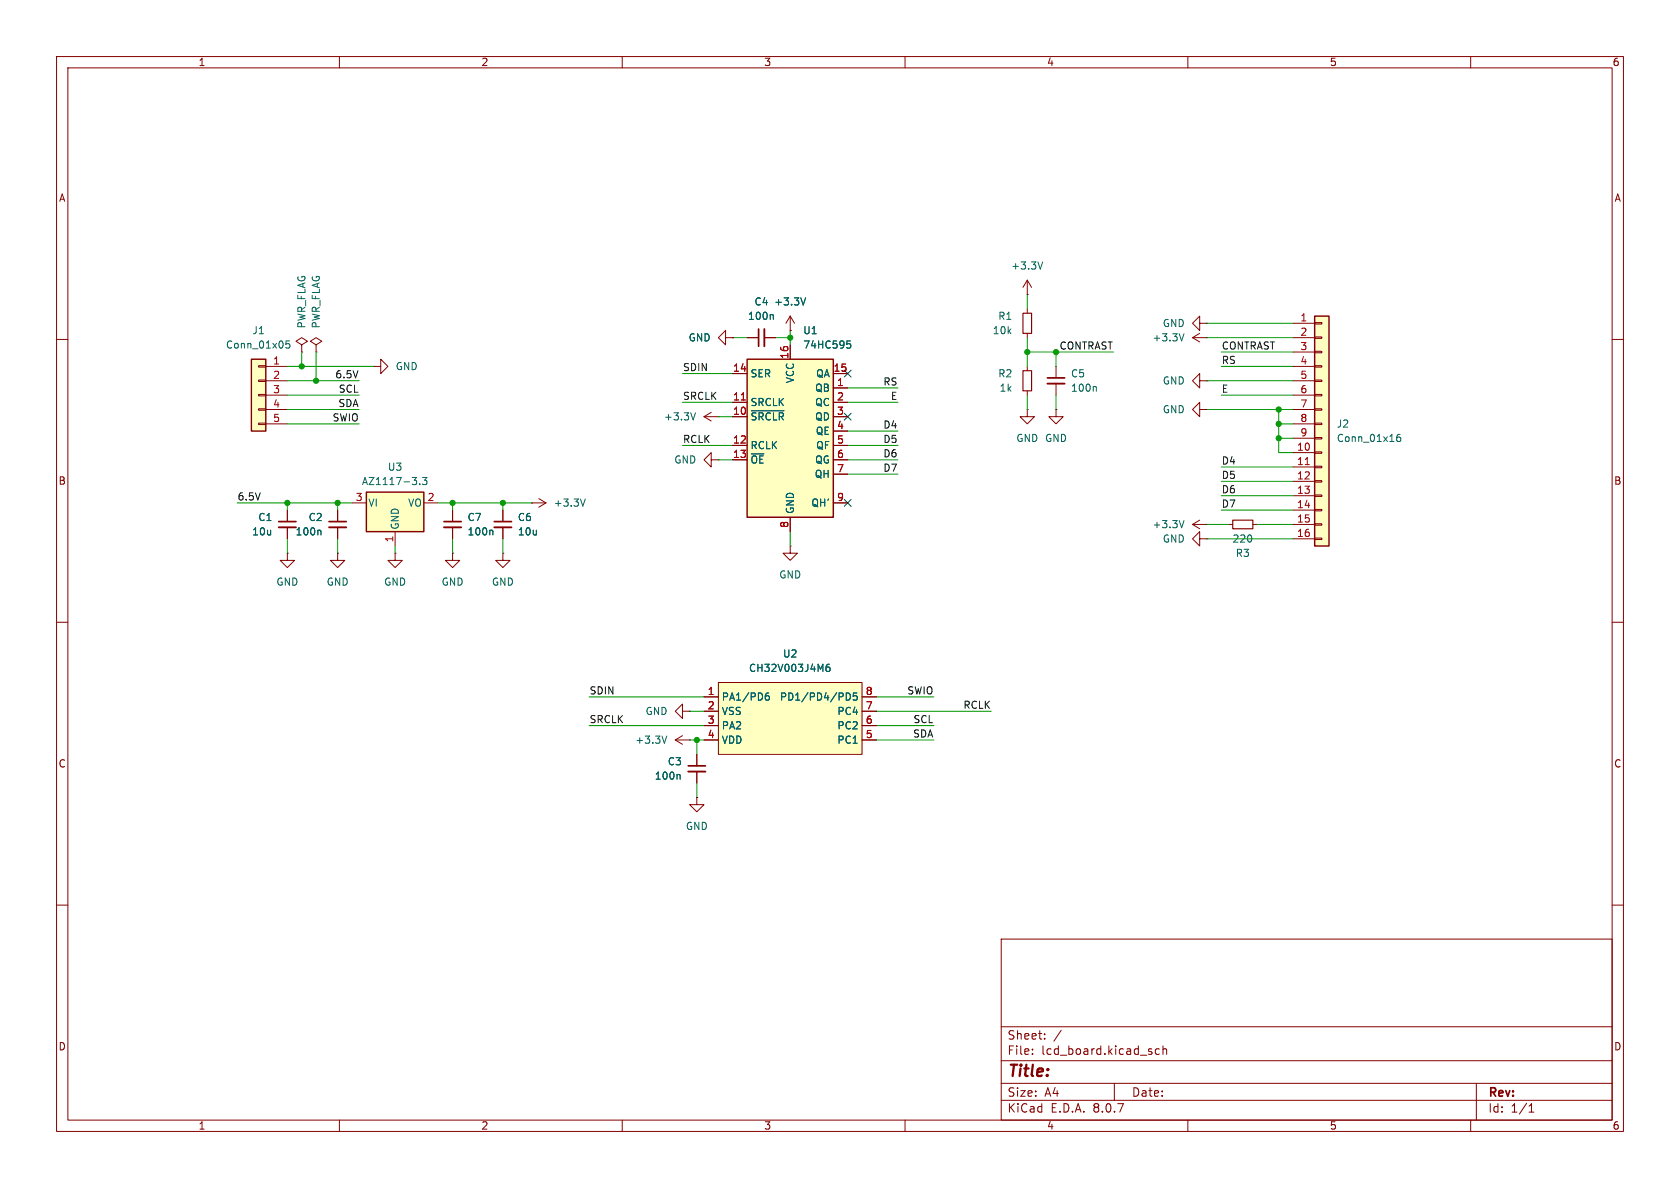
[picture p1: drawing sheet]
<svg xmlns="http://www.w3.org/2000/svg" width="297mm" height="210mm" viewBox="0 0 297 210" stroke-linecap="round" stroke-linejoin="round" font-family="sans-serif">
<g fill="none" stroke="#840000" stroke-width=".18">
<path d="M10 10h277v190h-277zM12 12h273v186h-273zM60 10v2M110 10v2M160 10v2M210 10v2M260 10v2M10 60h2M285 60h2M10 110h2M285 110h2M10 160h2"/>
<path d="M177 166h108v32h-108zM285 160h2M60 198v2M110 198v2M160 198v2M177 194.5h108M177 191.5h108M177 187.5h108M177 181.5h108M182.5 186.3v.1M182.5 185.5v.1M184.7 183.6v.1"/>
<path d="M184.7 182.8v.1M187.6 182.1l-1.3 2M197 191.5v3M205 185.5l-.5-.1-.3 .3v.4l.2 .2h.6M205.6 185.5l.2-.1 .4 .1v.9M205.6 184.9v1.5M210 198v2M260 198v2M261 191.5v6.5M270.3 196.6h.9M270.3 195.5l.4-.4v1.5"/>
</g>
<path d="M132.1 63.5h15.2v27.9h-15.2z" fill="#ffffc2"/>
<path d="M132.1 63.5h15.2v27.9h-15.2z" fill="none" stroke="#840000" stroke-width=".25"/>
<g fill="none" stroke="#840000" stroke-width=".18">
<path d="M66 64.8h1.3v-1.3l1.3 1.3-1.3 1.2v-1.2M66 64.8h.1M129.5 73.7h2.6M129.5 71.1h2.6M129.5 78.7h2.6M129.5 66h2.6M139.7 61v2.5M147.3 68.6h2.6M147.3 73.7h2.6M147.3 71.1h2.6M147.3 78.7h2.6M147.3 66h2.6"/>
<path d="M147.3 76.2h2.6M129.5 81.3h2.6M139.7 91.4v2.6M147.3 81.3h2.6M147.3 83.8h2.6M147.3 88.9h2.6M119.4 130.8l1.2 .8M119.4 130.8h2.5M120.6 125.7v-1.2l-1.2 1.2 1.2 1.3v-1.3h1.3M120.6 130l-1.2 .8M121.9 130.8h.1M121.9 125.7h.1"/>
</g>
<path d="M132.8 72.6h5.8M149.7 60.3h.7M149.9 60.8h.3l.2 .2-.1 .5h-.4M117.9 130.1l-.4 1.3" fill="none" stroke="#006464" stroke-width=".18"/>
<path d="M131.1 70.7h.7" fill="none" stroke="#a90000" stroke-width=".18"/>
<path d="M232.4 55.9h2.5v40.6h-2.5z" fill="#ffffc2"/>
<g fill="none" stroke="#840000" stroke-width=".18">
<path d="M128.3 59.7v-1.3l-1.3 1.3 1.3 1.3v-1.3h1.2M129.5 59.7h.1M132.1 59.7h2M135.1 59.7h2.1M139.7 58.4h.1M139.7 55.9l-.8 1.3M139.7 55.9v2.5M139.7 55.9l.8 1.3M181.6 52.1h.1M181.6 49.5v2.6M181.6 54.6v.8M181.6 58.9v.8"/>
<path d="M181.6 49.5l-.8 1.3M181.6 49.5l.8 1.3M228.6 57.2h3.8M228.6 59.7h3.8M232.4 59.6h1.3v.2h-1.3zM232.4 57h1.3v.3h-1.3zM228.6 62.2h3.8M228.6 64.8h3.8M228.6 67.3h3.8M228.6 69.9h3.8M228.6 72.4h3.8M228.6 74.9h3.8"/>
<path d="M228.6 77.5h3.8M232.4 79.9h1.3v.2h-1.3zM232.4 77.3h1.3v.3h-1.3zM232.4 74.8h1.3v.3h-1.3zM232.4 72.3h1.3v.2h-1.3zM232.4 69.7h1.3v.3h-1.3zM232.4 67.2h1.3v.2h-1.3zM232.4 64.6h1.3v.3h-1.3zM232.4 62.1h1.3v.3h-1.3zM50.8 97.8v1.3h1.3l-1.3 1.2-1.3-1.2h1.3M50.8 97.8h.1M59.7 97.8v1.3h1.3l-1.3 1.2-1.3-1.2h1.3"/>
<path d="M59.7 97.8h.1M59.7 90.2v2M59.7 93.2v2.1M80 97.8v1.3h-1.3l1.3 1.2 1.3-1.2h-1.3M80 97.8h.1M80 90.2v2M80 93.2v2.1M88.9 97.8v1.3h-1.3l1.3 1.2 1.3-1.2h-1.3M88.9 97.8h.1M88.9 90.2v2M88.9 93.2v2.1M139.7 96.5v1.3h1.3l-1.3 1.3-1.3-1.3h1.3"/>
<path d="M139.7 96.5h.1M228.6 80h3.8M228.6 82.6h3.8M228.6 85.1h3.8M228.6 87.6h3.8M228.6 90.2h3.8M228.6 92.7h3.8M228.6 95.3h3.8M232.4 95.1h1.3v.3h-1.3zM232.4 92.6h1.3v.2h-1.3zM232.4 90h1.3v.3h-1.3zM232.4 87.5h1.3v.3h-1.3z"/>
<path d="M232.4 85h1.3v.2h-1.3zM232.4 82.4h1.3v.3h-1.3z"/>
</g>
<path d="M232.4 55.9h2.5v40.6h-2.5z" fill="none" stroke="#840000" stroke-width=".25"/>
<path d="M230.7 82.1h.8" fill="none" stroke="#a90000" stroke-width=".18"/>
<path d="M136.5 55.6l.2 .2v.7M142.4 52.6l-.4 1.3M184.3 46.3l-.4 1.3M247.5 76.8h-.3a.86 .86 0 0 0 0 1.2l.4-.1v-.4l-.2-.2h-.2l-.3 .2M56.6 93.7l.1 .2v.7M87 93.7l.1 .2v.7" fill="none" stroke="#006464" stroke-width=".18"/>
<path d="M135.1 58.2v3M58.2 93.2h3M78.5 93.2h3M87.4 93.2h3" fill="none" stroke="#840000" stroke-width=".33"/>
<path d="M134.1 58.2v3M58.2 92.2h3M78.5 92.2h3M87.4 92.2h3" fill="none" stroke="#840000" stroke-width=".3"/>
<path d="M180.8 55.4h1.6v3.5h-1.6z" fill="none" stroke="#840000" stroke-width=".2"/>
<path d="M127 120.7h25.4v12.7h-25.4z" fill="#ffffc2"/>
<g fill="none" stroke="#840000" stroke-width=".18">
<path d="M210.8 59.7l1.3 .8M210.8 59.7h2.6M212.1 57.2v-1.3l-1.3 1.3 1.3 1.2v-1.2h1.3M212.1 58.9l-1.3 .8M213.4 57.2h.1M213.4 59.7h.1M53.3 61l1.1-.7-1.1-.6-1 .6 1 .7v1.2M53.3 62.2h.1M55.9 61l1-.7-1-.6-1 .6 1 .7v1.2M55.9 62.2h.1M124.5 73.7l1.2 .7M124.5 73.7h2.5"/>
<path d="M125.7 72.9l-1.2 .8M127 73.7h.1M212.1 72.4v-1.3l-1.3 1.3 1.3 1.3v-1.3h1.3M212.1 67.3v-1.3l-1.3 1.3 1.3 1.3v-1.3h1.3M213.4 72.4h.1M213.4 67.3h.1M50.8 90.2v2M50.8 93.2v2.1M94 88.9h.1M94 88.9h2.5M95.2 88.1l1.3 .8M96.5 88.9l-1.3 .8"/>
<path d="M125.7 81.3v-1.3l-1.2 1.3 1.2 1.3v-1.3h1.3M127 81.3h.1M210.8 92.7l1.3 .8M210.8 92.7h2.6M212.1 95.3v-1.3l-1.3 1.3 1.3 1.2v-1.2h1.3M212.1 91.9l-1.3 .8M213.4 95.3h.1M213.4 92.7h.1M123.2 133.4v2M123.2 136.4v2M124.5 123.2h2.5M124.5 125.7h2.5"/>
<path d="M124.5 128.3h2.5M124.5 130.8h2.5M127 120.7h25.4v12.7h-25.4zM152.4 123.2h2.5M152.4 125.7h2.5M152.4 128.3h2.5M152.4 130.8h2.5M123.2 141v1.2h1.3l-1.3 1.3-1.3-1.3h1.3M123.2 141h.1"/>
</g>
<path d="M209.3 59l-.4 1.3M123 73l-.5 1.2M103.5 88.2l-.5 1.3M209.3 92l-.4 1.3M146.6 117.4l-.3 .1a.86 .86 0 0 0 0 1.2l.4-.1v-.5l-.2-.2-.4 .1-.1 .1M120.1 136.9l.1 .2v.6M135.3 123.2l.2-.2h.3l.2 .2v.3l-.2 .3-.4-.1-.1-.2M135.9 122.5l-.4 .1-.2 .4M149.6 122.5a.64 .64 0 0 1 .7 .6 .64 .64 0 0 1-.7 .7M151.5 122.5h-.6l-.1 .6 .2-.1h.4l.1 .2v.4l-.2 .2-.5-.2" fill="none" stroke="#006464" stroke-width=".18"/>
<path d="M49.3 93.2h3M121.7 136.4h3" fill="none" stroke="#840000" stroke-width=".33"/>
<path d="M49.3 92.2h3M121.7 135.4h3" fill="none" stroke="#840000" stroke-width=".3"/>
<path d="M64.8 87h10.1v7h-10.1z" fill="#ffffc2"/>
<path d="M64.8 87h10.1v7h-10.1z" fill="none" stroke="#840000" stroke-width=".25"/>
<path d="M181.6 72.4v1.3h1.3l-1.3 1.2-1.3-1.2h1.3M181.6 72.4h.1M181.6 64.8v.7M181.6 69.1v.8M62.2 88.9h2.6M69.8 94v2.5M74.9 88.9h2.6" fill="none" stroke="#840000" stroke-width=".18"/>
<path d="M74.2 85.5v.2M74.7 84.4h.8l-.4 .5 .3 .1v.5l-.2 .2-.5-.2" fill="none" stroke="#006464" stroke-width=".18"/>
<path d="M180.8 65.5h1.6v3.6h-1.6z" fill="none" stroke="#840000" stroke-width=".2"/>
<path d="M44.4 63.5h2.6v12.7h-2.6z" fill="#ffffc2"/>
<g fill="none" stroke="#840000" stroke-width=".18">
<path d="M129.5 59.7h.1M132.1 59.7h2M135.1 59.7h2.1M139.7 58.4h.1M45.7 74.8h1.3v.3h-1.3zM45.7 72.3h1.3v.2h-1.3zM45.7 69.7h1.3v.3h-1.3zM45.7 67.2h1.3v.2h-1.3zM45.7 64.6h1.3v.3h-1.3zM47 64.8h3.8M47 67.3h3.8M47 69.9h3.8"/>
<path d="M47 72.4h3.8M47 74.9h3.8M129.5 73.7h2.6M129.5 71.1h2.6M129.5 78.7h2.6M129.5 66h2.6M139.7 61v2.5M147.3 68.6h2.6M147.3 73.7h2.6M147.3 71.1h2.6M147.3 78.7h2.6M147.3 66h2.6"/>
<path d="M147.3 76.2h2.6M186.7 72.4v1.3h1.3l-1.3 1.2-1.3-1.2h1.3M186.7 72.4h.1M186.7 64.8v2M186.7 67.8v2.1M50.8 90.2v2M50.8 93.2v2.1M59.7 90.2v2M59.7 93.2v2.1M69.8 97.8v1.3h-1.2l1.2 1.2 1.3-1.2h-1.3M69.8 97.8h.1M80 90.2v2"/>
<path d="M80 93.2v2.1M88.9 90.2v2M88.9 93.2v2.1M129.5 81.3h2.6M139.7 91.4v2.6M147.3 81.3h2.6M147.3 83.8h2.6M147.3 88.9h2.6M217.2 92.7h.7M221.5 92.7h.7M123.2 133.4v2M123.2 136.4v2"/>
<path d="M124.5 123.2h2.5M124.5 125.7h2.5M124.5 128.3h2.5M124.5 130.8h2.5M152.4 123.2h2.5M152.4 125.7h2.5M152.4 128.3h2.5M152.4 130.8h2.5"/>
</g>
<path d="M44.4 63.5h2.6v12.7h-2.6z" fill="none" stroke="#840000" stroke-width=".25"/>
<g fill="none" stroke="#006464" stroke-width=".18">
<path d="M136.5 55.6l.2 .2v.7M142.4 52.6l-.4 1.3M51.2 60.3h-.6l-.1 .6 .2-.1h.4l.2 .2-.1 .4-.2 .1-.5-.1M132.8 72.6h5.8M149.7 60.3h.7M149.9 60.8h.3l.2 .2-.1 .5h-.4M193.6 68.3l.2 .2v.7M56.6 93.7l.1 .2v.7M87 93.7l.1 .2v.7M146.6 117.4l-.3 .1a.86 .86 0 0 0 0 1.2l.4-.1v-.5l-.2-.2-.4 .1-.1 .1M120.1 136.9l.1 .2v.6M135.3 123.2l.2-.2h.3l.2 .2v.3l-.2 .3-.4-.1-.1-.2"/>
<path d="M135.9 122.5l-.4 .1-.2 .4M149.6 122.5a.64 .64 0 0 1 .7 .6 .64 .64 0 0 1-.7 .7M151.5 122.5h-.6l-.1 .6 .2-.1h.4l.1 .2v.4l-.2 .2-.5-.2"/>
</g>
<path d="M185.2 67.8h3" fill="none" stroke="#840000" stroke-width=".33"/>
<path d="M185.2 66.8h3" fill="none" stroke="#840000" stroke-width=".3"/>
<path d="M217.9 91.9h3.6v1.6h-3.6z" fill="none" stroke="#840000" stroke-width=".2"/>
<g fill="none" stroke="#009600" stroke-width=".18">
<path d="M129.5 59.7h2.6M137.2 59.7h2.5M139.7 58.4v2.6M181.6 52.1v2.5M181.6 59.7v5.1M213.4 59.7h15.2M213.4 57.2h15.2M50.8 69.9h12.7M50.8 72.4h12.7M50.8 67.3h12.7M50.8 74.9h12.7M50.8 64.8h15.2"/>
<path d="M53.3 62.2v2.6M55.9 62.2v5.1M120.6 78.7h8.9M120.6 71.1h8.9M120.6 66h8.9M127 73.7h2.5M149.9 78.7h8.8M149.9 71.1h8.8M149.9 68.6h8.8M149.9 76.2h8.8M181.6 69.9v2.5M181.6 62.2h15.2"/>
<path d="M186.7 62.2v2.6M186.7 69.9v2.5M213.4 72.4h15.2M213.4 67.3h15.2M215.9 69.9h12.7M215.9 64.8h12.7M215.9 62.2h12.7M226.1 72.4v7.6h2.5M226.1 74.9h2.5M226.1 77.5h2.5M41.9 88.9h20.3M50.8 88.9v1.3"/>
<path d="M50.8 95.3v2.5M59.7 88.9v1.3M59.7 95.3v2.5M69.8 96.5v1.3M77.5 88.9h16.5M80 88.9v1.3M80 95.3v2.5M88.9 88.9v1.3M88.9 95.3v2.5M127 81.3h2.5M139.7 94v2.5M149.9 81.3h8.8"/>
<path d="M149.9 83.8h8.8M213.4 95.3h15.2M213.4 92.7h3.8M215.9 90.2h12.7M215.9 87.6h12.7M215.9 85.1h12.7M215.9 82.6h12.7M222.2 92.7h6.4M104.1 128.3h20.4M104.1 123.2h20.4M121.9 130.8h2.6M121.9 125.7h2.6"/>
<path d="M123.2 130.8v2.6M123.2 138.4v2.6M154.9 130.8h10.2M154.9 128.3h10.2M154.9 125.7h20.4M154.9 123.2h10.2"/>
</g>
<path d="M149.3 73.1l1.2 1.2M149.3 65.4l1.2 1.2M150.5 73.1l-1.2 1.2M150.5 65.4l-1.2 1.2M149.3 88.3l1.2 1.2M150.5 88.3l-1.2 1.2" fill="none" stroke="#000084" stroke-width=".18"/>
<path d="M131.1 70.7h.7" fill="none" stroke="#a90000" stroke-width=".18"/>
<g fill="#009600" stroke="#009600" stroke-width=".18">
<circle cx="50.8" cy="88.9" r=".46"/>
<circle cx="55.9" cy="67.3" r=".46"/>
<circle cx="53.3" cy="64.8" r=".46"/>
<circle cx="59.7" cy="88.9" r=".46"/>
<circle cx="139.7" cy="59.7" r=".46"/>
<circle cx="181.6" cy="62.2" r=".46"/>
<circle cx="186.7" cy="62.2" r=".46"/>
<circle cx="123.2" cy="130.8" r=".46"/>
<circle cx="80" cy="88.9" r=".46"/>
<circle cx="88.9" cy="88.9" r=".46"/>
<circle cx="226.1" cy="72.4" r=".46"/>
<circle cx="226.1" cy="74.9" r=".46"/>
<circle cx="226.1" cy="77.5" r=".46"/>
</g>
<text font-size="2.8" fill="#840000" x="178" y="190.9">Title:</text>
<g font-size="2.1" fill="#840000">
<text x="178" y="184">Sheet:</text>
<text x="178" y="186.7">File:</text>
<text x="184.1" y="186.7">lcd_board.kicad_sch</text>
<text x="178" y="196.9">KiCad</text>
<text x="178" y="194.1">Size:</text>
<text x="184.7" y="194.1">A4</text>
<text x="185.7" y="196.9">E.D.A.</text>
<text x="193.3" y="196.9">8.0.7</text>
<text x="200" y="194.1">Date:</text>
<text x="263" y="194.3">Rev:</text>
<text x="263" y="196.9">Id:</text>
<text x="267.1" y="196.9">1/1</text>
</g>
<g font-size="1.8" fill="#840000">
<text x="35" y="11.9">1</text>
<text x="85" y="11.9">2</text>
<text x="135" y="11.9">3</text>
<text x="185" y="11.9">4</text>
<text x="235" y="11.9">5</text>
<text x="285" y="11.9">6</text>
<text x="10.3" y="35.9">A</text>
<text x="285.3" y="35.9">A</text>
<text x="10.3" y="85.9">B</text>
<text x="285.3" y="85.9">B</text>
<text x="10.3" y="135.9">C</text>
<text x="285.3" y="135.9">C</text>
<text x="10.3" y="185.9">D</text>
<text x="285.3" y="185.9">D</text>
<text x="35" y="199.9">1</text>
<text x="85" y="199.9">2</text>
<text x="135" y="199.9">3</text>
<text x="185" y="199.9">4</text>
<text x="235" y="199.9">5</text>
<text x="285" y="199.9">6</text>
</g>
<g font-size="1.8" fill="#006464">
<text x="178.7" y="47.9">+3.3V</text>
<text x="44.5" y="59.3">J1</text>
<text x="54.2" y="58.2" transform="rotate(-90 54.2 58.2)">PWR_FLAG</text>
<text x="56.7" y="58.2" transform="rotate(-90 56.7 58.2)">PWR_FLAG</text>
<text x="132.1" y="56.7">100n</text>
<text x="133.3" y="54.2">C4 +3.3V</text>
<text x="141.9" y="59.3">U1</text>
<text x="175.4" y="59.3">10k</text>
<text x="176.4" y="56.7">R1</text>
<text x="205.5" y="58">GND</text>
<text x="39.8" y="61.8">Conn_01x05</text>
<text x="69.9" y="65.6">GND</text>
<text x="121.6" y="60.6">GND</text>
<text x="141.9" y="61.8">74HC595</text>
<text x="203.7" y="60.6">+3.3V</text>
<text x="132.6" y="72">SRCLK</text>
<text x="132.6" y="66.9">SER</text>
<text x="140.6" y="67.8" transform="rotate(-90 140.6 67.8)">VCC</text>
<text x="144" y="69.4">QB</text>
<text x="144" y="72">QC</text>
<text x="144.2" y="66.9">QA</text>
<text x="176.4" y="66.9">R2</text>
<text x="176.6" y="69.4">1k</text>
<text x="189.2" y="66.9">C5</text>
<text x="189.2" y="69.4">100n</text>
<text x="205.5" y="68.2">GND</text>
<text x="117.3" y="74.5">+3.3V</text>
<text x="132.6" y="74.5">~{SRCLR}</text>
<text x="144" y="74.5">QD</text>
<text x="144.1" y="77.1">QE</text>
<text x="205.5" y="73.3">GND</text>
<text x="236.2" y="75.8">J2</text>
<text x="68.5" y="83.4">U3</text>
<text x="119.1" y="82.1">GND</text>
<text x="132.6" y="79.6">RCLK</text>
<text x="132.6" y="82.1">~{OE}</text>
<text x="144" y="82.1">QG</text>
<text x="144.2" y="79.6">QF</text>
<text x="179.6" y="78.3">GND GND</text>
<text x="236.2" y="78.3">Conn_01x16</text>
<text x="63.9" y="86">AZ1117-3.3</text>
<text x="65" y="89.8">VI</text>
<text x="72.1" y="89.8">VO</text>
<text x="97.8" y="89.8">+3.3V</text>
<text x="143.3" y="89.8">QH'</text>
<text x="143.9" y="84.7">QH</text>
<text x="44.5" y="94.8">10u</text>
<text x="45.6" y="92.3">C1</text>
<text x="52.2" y="94.8">100n</text>
<text x="54.5" y="92.3">C2</text>
<text x="70.7" y="93.7" transform="rotate(-90 70.7 93.7)">GND</text>
<text x="82.6" y="92.3">C7</text>
<text x="82.6" y="94.8">100n</text>
<text x="91.4" y="92.3">C6</text>
<text x="91.4" y="94.8">10u</text>
<text x="140.6" y="90.9" transform="rotate(-90 140.6 90.9)">GND</text>
<text x="203.7" y="93.6">+3.3V</text>
<text x="205.5" y="96.1">GND</text>
<text x="217.8" y="96.1">220</text>
<text x="218.4" y="98.7">R3</text>
<text x="48.8" y="103.7">GND</text>
<text x="57.7" y="103.7">GND</text>
<text x="67.8" y="103.7">GND</text>
<text x="78" y="103.7">GND</text>
<text x="86.9" y="103.7">GND</text>
<text x="137.7" y="102.5">GND</text>
<text x="132.3" y="119">CH32V003J4M6</text>
<text x="138.3" y="116.4">U2</text>
<text x="127.5" y="124.1">PA1/PD6</text>
<text x="137.8" y="124.1">PD1/PD4/PD5</text>
<text x="112.2" y="131.7">+3.3V</text>
<text x="114" y="126.6">GND</text>
<text x="127.5" y="126.6">VSS</text>
<text x="127.5" y="129.1">PA2</text>
<text x="127.5" y="131.7">VDD</text>
<text x="147.9" y="131.7">PC1</text>
<text x="147.9" y="129.1">PC2</text>
<text x="147.9" y="126.6">PC4</text>
<text x="118" y="135.5">C3</text>
<text x="115.7" y="138">100n</text>
<text x="121.2" y="146.9">GND</text>
</g>
<g font-size="1.8" fill="#a90000">
<text x="229.8" y="56.9">1</text>
<text x="229.8" y="59.4">2</text>
<text x="48.2" y="64.5">1</text>
<text x="129.5" y="65.8">14</text>
<text x="139.4" y="63.5" transform="rotate(-90 139.4 63.5)">16</text>
<text x="147.3" y="65.8">15</text>
<text x="229.8" y="62">3</text>
<text x="229.8" y="64.5">4</text>
<text x="48.2" y="67.1">2</text>
<text x="48.2" y="69.6">3</text>
<text x="129.5" y="70.9">11</text>
<text x="147.9" y="68.3">1</text>
<text x="147.9" y="70.9">2</text>
<text x="229.8" y="67.1">5</text>
<text x="229.8" y="69.6">6</text>
<text x="48.2" y="72.1">4</text>
<text x="48.2" y="74.7">5</text>
<text x="129.5" y="73.4">10</text>
<text x="147.9" y="73.4">3</text>
<text x="147.9" y="75.9">4</text>
<text x="229.8" y="72.1">7</text>
<text x="229.8" y="74.7">8</text>
<text x="229.8" y="77.2">9</text>
<text x="129.5" y="78.5">12</text>
<text x="129.5" y="81">13</text>
<text x="147.9" y="78.5">5</text>
<text x="147.9" y="81">6</text>
<text x="147.9" y="83.6">7</text>
<text x="229.2" y="79.8">10</text>
<text x="229.2" y="82.3">11</text>
<text x="62.8" y="88.6">3</text>
<text x="75.5" y="88.6">2</text>
<text x="147.9" y="88.6">9</text>
<text x="229.2" y="84.8">12</text>
<text x="229.2" y="87.4">13</text>
<text x="229.2" y="89.9">14</text>
<text x="69.6" y="96" transform="rotate(-90 69.6 96)">1</text>
<text x="139.4" y="93.4" transform="rotate(-90 139.4 93.4)">8</text>
<text x="229.2" y="92.5">15</text>
<text x="229.2" y="95">16</text>
<text x="125" y="122.9">1</text>
<text x="125" y="125.5">2</text>
<text x="153" y="125.5">7</text>
<text x="153" y="122.9">8</text>
<text x="125" y="128">3</text>
<text x="125" y="130.6">4</text>
<text x="153" y="130.6">5</text>
<text x="153" y="128">6</text>
</g>
<g font-size="1.8" fill="#0f0f0f">
<text x="120.6" y="65.7">SDIN</text>
<text x="187.2" y="61.9">CONTRAST</text>
<text x="215.9" y="64.4">RS</text>
<text x="215.9" y="61.9">CONTRAST</text>
<text x="59.2" y="67">6.5V</text>
<text x="59.8" y="69.5">SCL</text>
<text x="120.6" y="70.8">SRCLK</text>
<text x="156.1" y="68.2">RS</text>
<text x="157.4" y="70.8">E</text>
<text x="215.9" y="69.5">E</text>
<text x="58.7" y="74.6">SWIO</text>
<text x="59.7" y="72">SDA</text>
<text x="156.1" y="75.9">D4</text>
<text x="120.6" y="78.4">RCLK</text>
<text x="156.1" y="80.9">D6</text>
<text x="156.1" y="83.5">D7</text>
<text x="156.1" y="78.4">D5</text>
<text x="215.9" y="82.2">D4</text>
<text x="41.9" y="88.6">6.5V</text>
<text x="215.9" y="84.7">D5</text>
<text x="215.9" y="89.8">D7</text>
<text x="215.9" y="87.3">D6</text>
<text x="104.1" y="122.8">SDIN</text>
<text x="160.3" y="122.8">SWIO</text>
<text x="170.2" y="125.4">RCLK</text>
<text x="104.1" y="127.9">SRCLK</text>
<text x="161.3" y="130.5">SDA</text>
<text x="161.4" y="127.9">SCL</text>
</g>
</svg>
